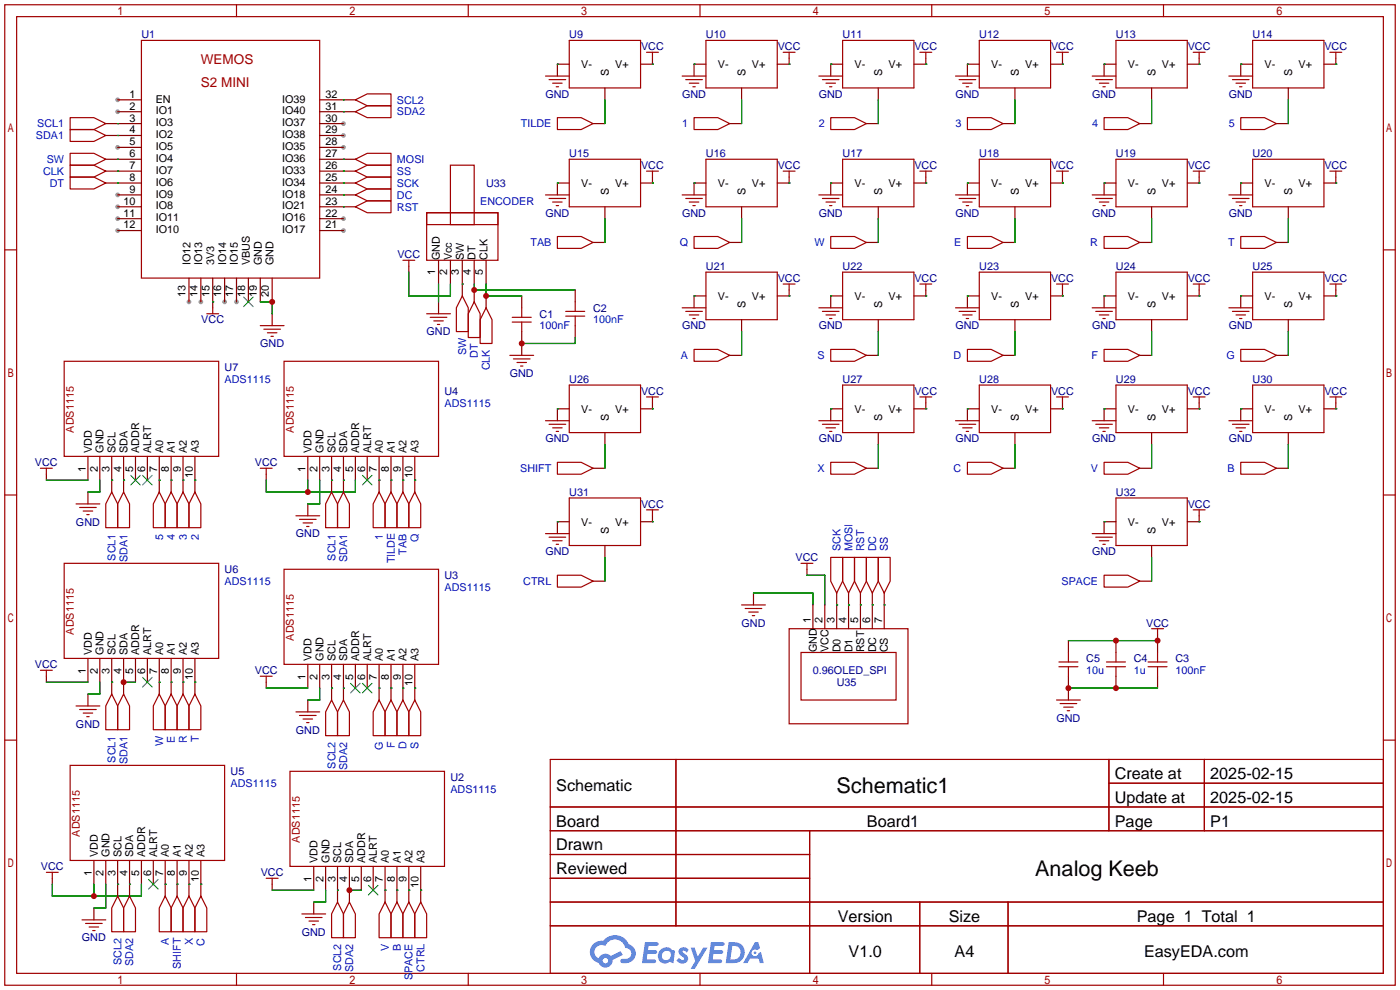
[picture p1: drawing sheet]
<svg xmlns="http://www.w3.org/2000/svg" width="299mm" height="212mm" viewBox="0 0 299 212" stroke-linecap="round" stroke-linejoin="round" font-family="sans-serif">
<g fill="#999">
<circle cx="25.1" cy="21.3" r=".51"/>
<circle cx="25.1" cy="23.9" r=".51"/>
<circle cx="25.1" cy="31.5" r=".51"/>
<circle cx="25.1" cy="41.7" r=".51"/>
<circle cx="25.1" cy="44.2" r=".51"/>
<circle cx="25.1" cy="46.7" r=".51"/>
<circle cx="25.1" cy="49.3" r=".51"/>
<circle cx="40.4" cy="64.5" r=".51"/>
<circle cx="42.9" cy="64.5" r=".51"/>
<circle cx="48" cy="64.5" r=".51"/>
<circle cx="50.5" cy="64.5" r=".51"/>
<circle cx="73.4" cy="49.3" r=".51"/>
<circle cx="73.4" cy="46.7" r=".51"/>
<circle cx="73.4" cy="31.5" r=".51"/>
<circle cx="73.4" cy="29" r=".51"/>
<circle cx="73.4" cy="26.4" r=".51"/>
</g>
<g fill="none" stroke="#a10000" stroke-width=".25">
<path d="M1 1h297.2v209.6h-297.2zM3.6 3.6h292.1v204.4h-292.1zM50.5 1v2.6M100.1 1v2.6M149.6 1v2.6M199.1 1v2.6M248.7 1v2.6M1 53.4h2.6M295.7 53.4h2.5M1 105.8h2.6M295.7 105.8h2.5M1 158.2h2.6"/>
<path d="M295.7 158.2h2.5M117.6 162.3h178.1v45.7h-178.1zM117.6 172.5h178.1M117.6 177.5h178.1M144.5 162.3v35.6M173 177.5v30.5M237 162.3v15.2M237 167.4h58.7M257.4 162.3v15.2M117.6 182.6h55.4M117.6 192.8h178.1M117.6 187.7h55.4"/>
<path d="M117.6 197.9h178.1M196.6 192.8v15.2M215.4 192.8v15.2M50.5 208v2.6M100.1 208v2.6M149.6 208v2.6M199.1 208v2.6M248.7 208v2.6"/>
</g>
<g fill="#5487ff">
<path d="M145.3 202.7a1.3 1.3 0 0 1 1.9 .3l-.4 .6a.54 .54 0 0 0-.9-.2l.1 .2a1.34 1.34 0 0 1 .9 1.8 1.47 1.47 0 0 1-2.3-.1l.5-.6 .8 .5a.31 .31 0 0 0 .4-.3 .31 .31 0 0 0-.3-.4 1.12 1.12 0 0 1-.7-1.8z"/>
<path d="M147.6 202.5h.9l.6 2 1.2-2h.9l-2.7 4.6h-.9l1-1.7z"/>
<path d="M137.8 201.4h1.7a1.31 1.31 0 0 1 1.2 .2 .4 .4 0 0 1-.3 .5l-1.8 .1-.1 .9h1.6a.4 .4 0 0 1 .4 .4 .4 .4 0 0 1-.5 .4h-1.6l-.2 1.2h1.4a.46 .46 0 0 1 .5 0 .46 .46 0 0 1 .1 .5l-.4 .2h-2.6z"/>
<path d="M151.9 201.4h1.7a1.32 1.32 0 0 1 1.2 .2 .39 .39 0 0 1-.3 .5l-1.8 .1-.1 .9h1.6a.4 .4 0 0 1 .4 .4 .4 .4 0 0 1-.4 .4h-1.7l-.2 1.2h1.4a.46 .46 0 0 1 .5 0 .46 .46 0 0 1 .1 .5l-.4 .2h-2.6z"/>
<path d="M161.3 201.4h.8l.3 1.3-.6 .4a.75 .75 0 0 0-1.1 .3 .75 .75 0 0 0 .5 1 .75 .75 0 0 0 .9-.7l.5-.2 .6 2.3h-.8l-.3-.9h-1.8l-.5 .9h-1z"/>
<path d="M155.7 201.4l-.6 4.4h1.5a2.27 2.27 0 0 0 2.6-2.2 2.27 2.27 0 0 0-2.7-2.2zM156.5 202.1a1.5 1.5 0 0 1 1.8 1.6 1.5 1.5 0 0 1-1.9 1.4h-.3z"/>
<path d="M141.2 203a1.6 1.6 0 0 0-.3 2.3 1.6 1.6 0 0 0 2.3 .2l.7 .3 .3-2.4-.1-.3-.5-.1a1.58 1.58 0 0 0-2.4 0zM141.8 203.5a.98 .98 0 0 1 1.6 .4 .98 .98 0 0 1-1.1 1.3 .94 .94 0 0 1-.9-.7 .94 .94 0 0 1 .4-1z"/>
<path d="M126.8 201.8a2.37 2.37 0 0 0 1.1 4 1.54 1.54 0 0 0 1.8 1 1.54 1.54 0 0 0 1.2-1.6l2.2-1.1-.5-.8-2 1a1.57 1.57 0 0 0-2.7 .5 1.5 1.5 0 0 1-.7-2.1 1.5 1.5 0 0 1 2.2-.5 2.23 2.23 0 0 1 2.3-1.4 2.23 2.23 0 0 1 2 1.8 1.16 1.16 0 0 1 1.2 1.1 1.16 1.16 0 0 1-1.1 1.2h-.7a.47 .47 0 0 0-.5 .4 .47 .47 0 0 0 .4 .5 2.17 2.17 0 0 0 2.5-.9 2.17 2.17 0 0 0-.3-2.7l-.8-.4a3.2 3.2 0 0 0-5.5-.7l-1.1 .1zM128.8 205.3a.6 .6 0 0 1 1.2 0 .6 .6 0 0 1-1.2 0z"/>
<circle cx="161.4" cy="203.6" r=".28"/>
</g>
<g fill="none" stroke="#a10000" stroke-width=".25">
<path d="M30.2 8.6h38.1v50.8h-38.1zM116.6 16.3h5.1M117.3 17h3.6M118.1 17.8h2M118.9 18.5h.5M121.7 8.6h15.2v10.2h-15.2zM138.2 11.2h2.5M139.4 11.2v1.2M145.8 16.3h5.1M146.6 17h3.5M147.3 17.8h2.1M148.1 18.5h.5"/>
<path d="M150.9 8.6h15.2v10.2h-15.2zM167.4 11.2h2.5M168.7 11.2v1.2M175 16.3h5.1M175.8 17h3.5M176.5 17.8h2.1M177.3 18.5h.5M180.1 8.6h15.2v10.2h-15.2zM196.6 11.2h2.5M197.9 11.2v1.2M204.2 16.3h5.1M205 17h3.5"/>
<path d="M205.7 17.8h2.1M206.5 18.5h.5M209.3 8.6h15.2v10.2h-15.2zM225.8 11.2h2.5M227.1 11.2v1.2M233.4 16.3h5.1M234.2 17h3.5M234.9 17.8h2.1M235.7 18.5h.5M238.5 8.6h15.2v10.2h-15.2zM255 11.2h2.6M256.3 11.2v1.2"/>
<path d="M262.6 16.3h5.1M263.4 17h3.6M264.2 17.8h2M264.9 18.5h.5M267.7 8.6h15.3v10.2h-15.3zM284.2 11.2h2.6M285.5 11.2v1.2M15 27.7h5.1l2.5 1.3-2.5 1.2h-5.1zM15 25.1h5.1l2.5 1.3-2.5 1.3h-5.1zM15 37.8h5.1l2.5 1.3-2.5 1.3h-5.1zM15 35.3h5.1l2.5 1.3-2.5 1.2h-5.1zM15 32.8h5.1l2.5 1.2-2.5 1.3h-5.1z"/>
<path d="M75.9 23.9l2.6-1.3h5.1v2.5h-5.1zM75.9 21.3l2.6-1.2h5.1v2.5h-5.1zM75.9 39.1l2.6-1.3h5.1v2.6h-5.1zM75.9 36.6l2.6-1.3h5.1v2.5h-5.1zM75.9 34l2.6-1.2h5.1v2.5h-5.1zM96.3 35.3h5v12.7h-5zM119.1 25.1h5.1l2.5 1.3-2.5 1.3h-5.1zM121.7 34h15.2v10.2h-15.2zM138.2 36.6h2.5M139.4 36.6v1.2M148.3 25.1h5.1l2.6 1.3-2.6 1.3h-5.1zM150.9 34h15.2v10.2h-15.2z"/>
<path d="M167.4 36.6h2.5M168.7 36.6v1.2M177.5 25.1h5.1l2.6 1.3-2.6 1.3h-5.1zM180.1 34h15.2v10.2h-15.2zM196.6 36.6h2.5M197.9 36.6v1.2M206.8 25.1h5l2.6 1.3-2.6 1.3h-5zM209.3 34h15.2v10.2h-15.2zM225.8 36.6h2.5M227.1 36.6v1.2M236 25.1h5l2.6 1.3-2.6 1.3h-5zM238.5 34h15.2v10.2h-15.2z"/>
<path d="M255 36.6h2.6M256.3 36.6v1.2M265.2 25.1h5.1l2.5 1.3-2.5 1.3h-5.1zM267.7 34h15.3v10.2h-15.3zM284.2 36.6h2.6M285.5 36.6v1.2M75.9 44.2l2.6-1.3h5.1v2.6h-5.1zM75.9 41.7l2.6-1.3h5.1v2.5h-5.1zM86.1 55.6h2.5M87.4 55.6v1.3M91.2 45.5h15.2v10.1h-15.2zM91.2 45.5h15.2v2.5h-15.2z"/>
<path d="M116.6 41.7h5.1M117.3 42.4h3.6M118.1 43.2h2M118.9 43.9h.5M119.1 50.5h5.1l2.5 1.3-2.5 1.3h-5.1zM145.8 41.7h5.1M146.6 42.4h3.5M147.3 43.2h2.1M148.1 43.9h.5M148.3 50.5h5.1l2.6 1.3-2.6 1.3h-5.1zM150.9 58.2h15.2v10.1h-15.2zM175 41.7h5.1"/>
<path d="M175.8 42.4h3.5M176.5 43.2h2.1M177.3 43.9h.5M177.5 50.5h5.1l2.6 1.3-2.6 1.3h-5.1zM180.1 58.2h15.2v10.1h-15.2zM204.2 41.7h5.1M205 42.4h3.5M205.7 43.2h2.1M206.5 43.9h.5M206.8 50.5h5l2.6 1.3-2.6 1.3h-5zM209.3 58.2h15.2v10.1h-15.2zM233.4 41.7h5.1"/>
<path d="M234.2 42.4h3.5M234.9 43.2h2.1M235.7 43.9h.5M236 50.5h5l2.6 1.3-2.6 1.3h-5zM238.5 58.2h15.2v10.1h-15.2zM262.6 41.7h5.1M263.4 42.4h3.6M264.2 43.2h2M264.9 43.9h.5M265.2 50.5h5.1l2.5 1.3-2.5 1.3h-5.1zM267.7 58.2h15.3v10.1h-15.3zM13.7 77.2h33v20.3h-33z"/>
<path d="M44.2 67.1h2.5M45.5 65.8v1.3M55.6 69.6h5.1M56.4 70.4h3.5M57.1 71.1h2.1M57.9 71.9h.5M60.7 77.2h33v20.3h-33zM91.2 67.1h5.1M91.9 67.8h3.6M92.7 68.6h2M93.5 69.3h.5M98.8 63.2l1.3 2.6v5.1h-2.6v-5.1z"/>
<path d="M101.3 64.5l1.3 2.6v5h-2.5v-5zM103.9 65.8l1.3 2.5v5.1h-2.6v-5.1zM109 75.9h5M109.5 67.8h4M109.5 68.8h4M109.7 76.7h3.6M110.5 77.5h2M111.3 78.2h.5M111.5 65.8v2M111.5 68.8v2.1M120.9 66.5h4.1M120.9 67.6h4.1"/>
<path d="M122.9 64.5v2M122.9 67.6v2M145.8 65.8h5.1M146.6 66.5h3.5M147.3 67.3h2.1M148.1 68.1h.5M148.3 74.7h5.1l2.6 1.2-2.6 1.3h-5.1zM167.4 60.7h2.5M168.7 60.7v1.3M175 65.8h5.1M175.8 66.5h3.5M176.5 67.3h2.1"/>
<path d="M177.3 68.1h.5M177.5 74.7h5.1l2.6 1.2-2.6 1.3h-5.1zM196.6 60.7h2.5M197.9 60.7v1.3M204.2 65.8h5.1M205 66.5h3.5M205.7 67.3h2.1M206.5 68.1h.5M206.8 74.7h5l2.6 1.2-2.6 1.3h-5zM225.8 60.7h2.5M227.1 60.7v1.3M233.4 65.8h5.1"/>
<path d="M234.2 66.5h3.5M234.9 67.3h2.1M235.7 68.1h.5M236 74.7h5l2.6 1.2-2.6 1.3h-5zM255 60.7h2.6M256.3 60.7v1.3M262.6 65.8h5.1M263.4 66.5h3.6M264.2 67.3h2M264.9 68.1h.5M265.2 74.7h5.1l2.5 1.2-2.5 1.3h-5.1zM284.2 60.7h2.6"/>
<path d="M285.5 60.7v1.3M116.6 89.9h5.1M117.3 90.7h3.6M118.1 91.4h2M118.9 92.2h.5M119.1 98.8h5.1l2.5 1.3-2.5 1.2h-5.1zM121.7 82.3h15.2v10.2h-15.2zM138.2 84.8h2.5M139.4 84.8v1.3M175 89.9h5.1M175.8 90.7h3.5M176.5 91.4h2.1"/>
<path d="M177.3 92.2h.5M177.5 98.8h5.1l2.6 1.3-2.6 1.2h-5.1zM180.1 82.3h15.2v10.2h-15.2zM196.6 84.8h2.5M197.9 84.8v1.3M204.2 89.9h5.1M205 90.7h3.5M205.7 91.4h2.1M206.5 92.2h.5M206.8 98.8h5l2.6 1.3-2.6 1.2h-5zM209.3 82.3h15.2v10.2h-15.2zM225.8 84.8h2.5"/>
<path d="M227.1 84.8v1.3M233.4 89.9h5.1M234.2 90.7h3.5M234.9 91.4h2.1M235.7 92.2h.5M236 98.8h5l2.6 1.3-2.6 1.2h-5zM238.5 82.3h15.2v10.2h-15.2zM255 84.8h2.6M256.3 84.8v1.3M262.6 89.9h5.1M263.4 90.7h3.6M264.2 91.4h2"/>
<path d="M264.9 92.2h.5M265.2 98.8h5.1l2.5 1.3-2.5 1.2h-5.1zM267.7 82.3h15.3v10.2h-15.3zM284.2 84.8h2.6M285.5 84.8v1.3M8.6 100.1h2.6M9.9 100.1v1.2M16.3 107.7h5M17 108.5h3.6M17.8 109.2h2M18.5 110h.5M23.9 105.2l1.2 2.5v5.1h-2.5v-5.1z"/>
<path d="M26.4 105.2l1.3 2.5v5.1h-2.6v-5.1zM34 105.2l1.3 2.5v5.1h-2.5v-5.1zM36.6 105.2l1.2 2.5v5.1h-2.5v-5.1zM39.1 105.2l1.3 2.5v5.1h-2.6v-5.1zM41.7 105.2l1.2 2.5v5.1h-2.5v-5.1zM55.6 100.1h2.6M56.9 100.1v1.2M63.2 110.2h5.1M64 111h3.6M64.8 111.8h2M65.5 112.5h.5M70.9 105.2l1.2 2.5v5.1h-2.5v-5.1z"/>
<path d="M73.4 105.2l1.3 2.5v5.1h-2.6v-5.1zM81 105.2l1.3 2.5v5.1h-2.5v-5.1zM83.6 105.2l1.2 2.5v5.1h-2.5v-5.1zM86.1 105.2l1.3 2.5v5.1h-2.6v-5.1zM88.6 105.2l1.3 2.5v5.1h-2.5v-5.1zM116.6 114h5.1M117.3 114.8h3.6M118.1 115.6h2M118.9 116.3h.5M121.7 106.4h15.2v10.2h-15.2zM138.2 109h2.5M139.4 109v1.2"/>
<path d="M177.5 119.1h2.6v5.1l-1.3 2.5-1.3-2.5zM180.1 119.1h2.5v5.1l-1.2 2.5-1.3-2.5zM182.6 119.1h2.6v5.1l-1.3 2.5-1.3-2.5zM185.2 119.1h2.5v5.1l-1.3 2.5-1.2-2.5zM187.7 119.1h2.5v5.1l-1.2 2.5-1.3-2.5zM233.4 114h5.1M234.2 114.8h3.5M234.9 115.6h2.1M235.7 116.3h.5M238.5 106.4h15.2v10.2h-15.2zM255 109h2.6M256.3 109v1.2"/>
<path d="M13.7 120.4h33v20.3h-33zM60.7 121.7h33v20.3h-33zM119.1 122.9h5.1l2.5 1.3-2.5 1.3h-5.1zM158.5 129.3h5.1M159.3 130h3.5M160 130.8h2.1M160.8 131.6h.5M168.7 134.4h25.4v20.3h-25.4zM171.2 139.4h20.3v10.2h-20.3zM171.2 120.4h2.5M172.5 120.4v1.3M228.3 139.4v2.1"/>
<path d="M236 122.9h5l2.6 1.3-2.6 1.3h-5zM238.5 139.4v2.1M246.1 134.4h2.6M247.4 134.4v1.2M247.4 139.4v2.1M8.6 143.3h2.6M9.9 143.3v1.2M16.3 150.9h5M17 151.6h3.6M17.8 152.4h2M18.5 153.2h.5M23.9 148.3l1.2 2.6v5.1h-2.5v-5.1z"/>
<path d="M26.4 148.3l1.3 2.6v5.1h-2.6v-5.1zM34 148.3l1.3 2.6v5.1h-2.5v-5.1zM36.6 148.3l1.2 2.6v5.1h-2.5v-5.1zM39.1 148.3l1.3 2.6v5.1h-2.6v-5.1zM41.7 148.3l1.2 2.6v5.1h-2.5v-5.1zM55.6 144.5h2.6M56.9 144.5v1.3M63.2 152.1h5.1M64 152.9h3.6M64.8 153.7h2M65.5 154.4h.5M70.9 149.6l1.2 2.5v5.1h-2.5v-5.1z"/>
<path d="M73.4 149.6l1.3 2.5v5.1h-2.6v-5.1zM81 149.6l1.3 2.5v5.1h-2.5v-5.1zM83.6 149.6l1.2 2.5v5.1h-2.5v-5.1zM86.1 149.6l1.3 2.5v5.1h-2.6v-5.1zM88.6 149.6l1.3 2.5v5.1h-2.5v-5.1zM225.8 149.6h5.1M226.3 141.5h4.1M226.3 142.5h4.1M226.6 150.4h3.5M227.3 151.1h2.1M228.1 151.9h.5M228.3 142.5v2"/>
<path d="M236.5 141.5h4M236.5 142.5h4M238.5 142.5v2M245.4 141.5h4M245.4 142.5h4M247.4 142.5v2M15 163.6h33v20.3h-33zM62 164.8h33v20.4h-33zM9.9 186.4h2.5M11.2 186.4v1.3M17.5 196.6h5.1M18.3 197.4h3.5"/>
<path d="M19 198.1h2.1M19.8 198.9h.5M25.1 191.5l1.3 2.6v5h-2.5v-5zM27.7 191.5l1.3 2.6v5h-2.6v-5zM35.3 191.5l1.3 2.6v5h-2.6v-5zM37.8 191.5l1.3 2.6v5h-2.5v-5zM40.4 191.5l1.3 2.6v5h-2.6v-5zM42.9 191.5l1.3 2.6v5h-2.5v-5zM56.9 187.7h2.5M58.2 187.7v1.3M64.5 195.3h5.1M65.3 196.1h3.5"/>
<path d="M66 196.9h2.1M66.8 197.6h.5M72.1 192.8l1.3 2.5v5.1h-2.5v-5.1zM74.7 192.8l1.2 2.5v5.1h-2.5v-5.1zM82.3 192.8l1.3 2.5v5.1h-2.6v-5.1zM84.8 192.8l1.3 2.5v5.1h-2.5v-5.1zM87.4 192.8l1.2 2.5v5.1h-2.5v-5.1zM89.9 192.8l1.3 2.5v5.1h-2.6v-5.1z"/>
</g>
<g fill="none" stroke="#870000" stroke-width=".25">
<path d="M121.7 13.7h-2.6v2.6M129.3 18.8v2.5M139.4 12.4v1.3h-2.5M150.9 13.7h-2.6v2.6M158.5 18.8v2.5M168.7 12.4v1.3h-2.6M180.1 13.7h-2.6v2.6M187.7 18.8v2.5M197.9 12.4v1.3h-2.6M209.3 13.7h-2.5v2.6M216.9 18.8v2.5M227.1 12.4v1.3h-2.6"/>
<path d="M238.5 13.7h-2.5v2.6M246.1 18.8v2.5M256.3 12.4v1.3h-2.6M267.7 13.7h-2.5v2.6M275.3 18.8v2.5M285.5 12.4v1.3h-2.5M22.6 26.4h7.6M22.6 29h7.6M22.6 36.6h7.6M22.6 34h7.6M22.6 39.1h7.6M25.1 21.3h5.1"/>
<path d="M25.1 23.9h5.1M25.1 31.5h5.1M68.3 21.3h7.6M68.3 23.9h7.6M68.3 26.4h5.1M68.3 29h5.1M68.3 36.6h7.6M68.3 34h7.6M68.3 31.5h5.1M68.3 39.1h7.6M121.7 39.1h-2.6v2.6M126.7 26.4h2.6"/>
<path d="M139.4 37.8v1.3h-2.5M150.9 39.1h-2.6v2.6M156 26.4h2.5M168.7 37.8v1.3h-2.6M180.1 39.1h-2.6v2.6M185.2 26.4h2.5M197.9 37.8v1.3h-2.6M209.3 39.1h-2.5v2.6M214.4 26.4h2.5M227.1 37.8v1.3h-2.6M238.5 39.1h-2.5v2.6M243.6 26.4h2.5"/>
<path d="M256.3 37.8v1.3h-2.6M267.7 39.1h-2.5v2.6M272.8 26.4h2.5M285.5 37.8v1.3h-2.5M25.1 41.7h5.1M25.1 44.2h5.1M25.1 46.7h5.1M25.1 49.3h5.1M40.4 59.4v5.1M42.9 59.4v5.1M45.5 59.4v6.4M48 59.4v5.1"/>
<path d="M50.5 59.4v5.1M53.1 59.4v5.1M55.6 59.4v5.1M58.2 59.4v5.1M68.3 41.7h7.6M68.3 44.2h7.6M68.3 46.7h5.1M68.3 49.3h5.1M87.4 56.9v1.3M93.7 55.6v5.1M96.3 55.6v5.1M98.8 55.6v7.6"/>
<path d="M101.3 55.6v5.1M103.9 55.6v5.1M126.7 51.8h2.6M129.3 44.2v2.5M156 51.8h2.5M158.5 44.2v2.5M185.2 51.8h2.5M187.7 44.2v2.5M214.4 51.8h2.5M216.9 44.2v2.5M243.6 51.8h2.5M246.1 44.2v2.5"/>
<path d="M272.8 51.8h2.5M275.3 44.2v2.5M58.2 67.1v2.5M93.7 64.5v2.6M101.3 62v2.5M103.9 63.2v2.6M111.5 63.2v2.6M111.5 70.9v5M122.9 62v2.5M122.9 69.6v2.5M150.9 63.2h-2.6v2.6M156 75.9h2.5"/>
<path d="M158.5 68.3v2.6M168.7 62v1.2h-2.6M180.1 63.2h-2.6v2.6M185.2 75.9h2.5M187.7 68.3v2.6M197.9 62v1.2h-2.6M209.3 63.2h-2.5v2.6M214.4 75.9h2.5M216.9 68.3v2.6M227.1 62v1.2h-2.6M238.5 63.2h-2.5v2.6M243.6 75.9h2.5"/>
<path d="M246.1 68.3v2.6M256.3 62v1.2h-2.6M267.7 63.2h-2.5v2.6M272.8 75.9h2.5M275.3 68.3v2.6M285.5 62v1.2h-2.5M18.8 97.5v5.1M21.3 97.5v5.1M23.9 97.5v7.7M26.4 97.5v7.7M29 97.5v5.1M31.5 97.5v5.1"/>
<path d="M34 97.5v7.7M36.6 97.5v7.7M39.1 97.5v7.7M41.7 97.5v7.7M65.8 97.5v5.1M68.3 97.5v5.1M70.9 97.5v7.7M73.4 97.5v7.7M75.9 97.5v5.1M78.5 97.5v5.1M81 97.5v7.7M83.6 97.5v7.7"/>
<path d="M86.1 97.5v7.7M88.6 97.5v7.7M121.7 87.4h-2.6v2.5M129.3 92.5v2.5M139.4 86.1v1.3h-2.5M180.1 87.4h-2.6v2.5M187.7 92.5v2.5M197.9 86.1v1.3h-2.6M209.3 87.4h-2.5v2.5M216.9 92.5v2.5M227.1 86.1v1.3h-2.6M238.5 87.4h-2.5v2.5"/>
<path d="M246.1 92.5v2.5M256.3 86.1v1.3h-2.6M267.7 87.4h-2.5v2.5M275.3 92.5v2.5M285.5 86.1v1.3h-2.5M9.9 101.3v1.3M18.8 105.2v2.5M56.9 101.3v1.3M65.8 107.7v2.5M121.7 111.5h-2.6v2.5M126.7 100.1h2.6M129.3 116.6v2.5"/>
<path d="M139.4 110.2v1.3h-2.5M185.2 100.1h2.5M214.4 100.1h2.5M238.5 111.5h-2.5v2.5M243.6 100.1h2.5M246.1 116.6v2.5M256.3 110.2v1.3h-2.6M272.8 100.1h2.5M126.7 124.2h2.6M161 126.7v2.6M172.5 121.7v1.2M173.7 129.3v5.1"/>
<path d="M176.3 129.3v5.1M178.8 126.7v7.7M181.4 126.7v7.7M183.9 126.7v7.7M186.4 126.7v7.7M189 126.7v7.7M228.3 136.9v2.5M238.5 136.9v2.5M243.6 124.2h2.5M247.4 135.6v3.8M9.9 144.5v1.3M18.8 140.7v5.1"/>
<path d="M18.8 148.3v2.6M21.3 140.7v5.1M23.9 140.7v7.6M26.4 140.7v7.6M29 140.7v5.1M31.5 140.7v5.1M34 140.7v7.6M36.6 140.7v7.6M39.1 140.7v7.6M41.7 140.7v7.6M56.9 145.8v1.3M65.8 142v5.1"/>
<path d="M65.8 149.6v2.5M68.3 142v5.1M70.9 142v7.6M73.4 142v7.6M75.9 142v5.1M78.5 142v5.1M81 142v7.6M83.6 142v7.6M86.1 142v7.6M88.6 142v7.6M228.3 144.5v5.1M238.5 144.5v2.6"/>
<path d="M247.4 144.5v2.6M11.2 187.7v1.3M20.1 183.9v5.1M20.1 194.1v2.5M22.6 183.9v5.1M25.1 183.9v7.6M27.7 183.9v7.6M30.2 183.9v5.1M32.8 183.9v5.1M35.3 183.9v7.6M37.8 183.9v7.6M40.4 183.9v7.6"/>
<path d="M42.9 183.9v7.6M58.2 189v1.2M67.1 185.2v5M67.1 192.8v2.5M69.6 185.2v5M72.1 185.2v7.6M74.7 185.2v7.6M77.2 185.2v5M79.8 185.2v5M82.3 185.2v7.6M84.8 185.2v7.6M87.4 185.2v7.6"/>
<path d="M89.9 185.2v7.6"/>
</g>
<g fill="none" stroke="#3c3" stroke-width=".25">
<path d="M52.1 63.5l2 2M54.1 63.5l-2 2M27.9 101.6l2.1 2M30 101.6l-2.1 2M30.5 101.6l2 2M32.5 101.6l-2 2M77.5 101.6l2 2M79.5 101.6l-2 2M30.5 144.8l2 2M32.5 144.8l-2 2M74.9 146.1l2.1 2M77 146.1l-2.1 2"/>
<path d="M77.5 146.1l2 2M79.5 146.1l-2 2M31.7 188l2.1 2M33.8 188l-2.1 2M78.7 189.2l2.1 2.1M80.8 189.2l-2.1 2.1"/>
</g>
<g fill="none" stroke="#008700" stroke-width=".25">
<path d="M119.1 13.7h.1M139.4 13.7h.1M148.3 13.7h.1M168.7 13.7h.1M177.5 13.7h.1M197.9 13.7h.1M206.8 13.7h.1M227.1 13.7h.1M236 13.7h.1M256.3 13.7h.1M265.2 13.7h.1M285.5 13.7h.1"/>
<path d="M25.1 29h.1M25.1 26.4h.1M25.1 39.1h.1M25.1 36.6h.1M25.1 34h.1M73.4 21.3h.1M73.4 23.9h.1M73.4 39.1h.1M73.4 34h.1M73.4 36.6h.1M119.1 39.1h.1M129.3 21.3v5.1"/>
<path d="M139.4 39.1h.1M148.3 39.1h.1M158.5 21.3v5.1M168.7 39.1h.1M177.5 39.1h.1M187.7 21.3v5.1M197.9 39.1h.1M206.8 39.1h.1M216.9 21.3v5.1M227.1 39.1h.1M236 39.1h.1M246.1 21.3v5.1"/>
<path d="M256.3 39.1h.1M265.2 39.1h.1M275.3 21.3v5.1M285.5 39.1h.1M73.4 44.2h.1M73.4 41.7h.1M87.4 58.2v5h8.9v-2.5M129.3 46.7v5.1M158.5 46.7v5.1M187.7 46.7v5.1M216.9 46.7v5.1M246.1 46.7v5.1"/>
<path d="M275.3 46.7v5.1M45.5 64.5h.1M55.6 64.5h2.6v2.6M93.7 60.7v3.8M98.8 60.7h.1M101.3 60.7v1.3h21.6M103.9 60.7v2.5h7.6M122.9 72.1v1.3h-11.4M148.3 63.2h.1M158.5 70.9v5M168.7 63.2h.1M177.5 63.2h.1"/>
<path d="M187.7 70.9v5M197.9 63.2h.1M206.8 63.2h.1M216.9 70.9v5M227.1 63.2h.1M236 63.2h.1M246.1 70.9v5M256.3 63.2h.1M265.2 63.2h.1M275.3 70.9v5M285.5 63.2h.1M119.1 87.4h.1"/>
<path d="M129.3 95v5.1M139.4 87.4h.1M177.5 87.4h.1M187.7 95v5.1M197.9 87.4h.1M206.8 87.4h.1M216.9 95v5.1M227.1 87.4h.1M236 87.4h.1M246.1 95v5.1M256.3 87.4h.1M265.2 87.4h.1"/>
<path d="M275.3 95v5.1M285.5 87.4h.1M9.9 102.6h8.9M21.3 102.6v2.6h-2.5M23.9 102.6h.1M26.4 102.6h.1M34 102.6h.1M36.6 102.6h.1M39.1 102.6h.1M41.7 102.6h.1M56.9 102.6v2.6h19v-2.6M65.8 102.6v2.6"/>
<path d="M68.3 102.6v5.1h-2.5M70.9 102.6h.1M73.4 102.6h.1M81 102.6h.1M83.6 102.6h.1M86.1 102.6h.1M88.6 102.6h.1M119.1 111.5h.1M129.3 119.1v5.1M139.4 111.5h.1M236 111.5h.1M246.1 119.1v5.1"/>
<path d="M256.3 111.5h.1M161 126.7h12.7v2.6M172.5 122.9h3.8v6.4M178.8 129.3h.1M181.4 129.3h.1M183.9 129.3h.1M186.4 129.3h.1M189 129.3h.1M228.3 136.9h19.1M9.9 145.8h8.9M21.3 145.8v2.5h-2.5M23.9 145.8h.1"/>
<path d="M26.4 145.8h2.6M34 145.8h.1M36.6 145.8h.1M39.1 145.8h.1M41.7 145.8h.1M56.9 147.1h8.9M68.3 147.1v2.5h-2.5M70.9 147.1h.1M73.4 147.1h.1M81 147.1h.1M83.6 147.1h.1M86.1 147.1h.1"/>
<path d="M88.6 147.1h.1M228.3 147.1h19.1M11.2 189v2.5h19v-2.5M20.1 189v2.5M22.6 189v5.1h-2.5M25.1 189h.1M27.7 189h.1M35.3 189h.1M37.8 189h.1M40.4 189h.1M42.9 189h.1M58.2 190.2h8.9"/>
<path d="M69.6 190.2v2.6h-2.5M72.1 190.2h.1M74.7 190.2h2.5M82.3 190.2h.1M84.8 190.2h.1M87.4 190.2h.1M89.9 190.2h.1"/>
</g>
<g fill="#c00">
<circle cx="20.1" cy="191.5" r=".63"/>
<circle cx="65.8" cy="105.2" r=".63"/>
<circle cx="26.4" cy="145.8" r=".63"/>
<circle cx="74.7" cy="190.2" r=".63"/>
<circle cx="58.2" cy="64.5" r=".63"/>
<circle cx="101.3" cy="62" r=".63"/>
<circle cx="103.9" cy="63.2" r=".63"/>
<circle cx="111.5" cy="73.4" r=".63"/>
<circle cx="238.5" cy="136.9" r=".63"/>
<circle cx="247.4" cy="136.9" r=".63"/>
<circle cx="228.3" cy="147.1" r=".63"/>
<circle cx="238.5" cy="147.1" r=".63"/>
</g>
<g font-size="4.6">
<text x="178.8" y="169.4">Schematic1</text>
<text x="221.3" y="187.2">Analog Keeb</text>
</g>
<g font-size="3.5">
<text x="238.3" y="166.5">Create at</text>
<text x="258.7" y="166.5">2025-02-15</text>
<text x="118.9" y="169.1">Schematic</text>
<text x="238.3" y="171.6">Update at</text>
<text x="258.7" y="171.6">2025-02-15</text>
<text x="118.9" y="176.7">Board</text>
<text x="185.3" y="176.7">Board1</text>
<text x="238.3" y="176.7">Page</text>
<text x="258.7" y="176.7">P1</text>
<text x="118.9" y="181.8">Drawn</text>
<text x="118.9" y="186.8">Reviewed</text>
<text x="179.1" y="197">Version</text>
<text x="202.8" y="197">Size</text>
<text x="243" y="197">Page 1 Total 1</text>
<text x="181.4" y="204.6">V1.0</text>
<text x="204" y="204.6">A4</text>
<text x="244.5" y="204.6">EasyEDA.com</text>
</g>
<g font-size="2.9" fill="#a00000">
<text x="42.9" y="13.6">WEMOS</text>
<text x="42.9" y="18.7">S2 MINI</text>
</g>
<g font-size="2.3" fill="#000080">
<text x="30.2" y="8.2">U1</text>
<text x="121.7" y="8.2">U9</text>
<text x="137" y="10.7">VCC</text>
<text x="150.9" y="8.2">U10</text>
<text x="166.2" y="10.7">VCC</text>
<text x="180.1" y="8.2">U11</text>
<text x="195.4" y="10.7">VCC</text>
<text x="209.3" y="8.2">U12</text>
<text x="224.6" y="10.7">VCC</text>
<text x="238.5" y="8.2">U13</text>
<text x="253.8" y="10.7">VCC</text>
<text x="267.7" y="8.2">U14</text>
<text x="283.1" y="10.7">VCC</text>
<text x="116.6" y="20.9">GND</text>
<text x="145.8" y="20.9">GND</text>
<text x="175" y="20.9">GND</text>
<text x="204.2" y="20.9">GND</text>
<text x="233.4" y="20.9">GND</text>
<text x="262.6" y="20.9">GND</text>
<text x="121.7" y="33.6">U15</text>
<text x="150.9" y="33.6">U16</text>
<text x="180.1" y="33.6">U17</text>
<text x="209.3" y="33.6">U18</text>
<text x="238.5" y="33.6">U19</text>
<text x="267.7" y="33.6">U20</text>
<text x="103.9" y="39.9">U33</text>
<text x="137" y="36.1">VCC</text>
<text x="166.2" y="36.1">VCC</text>
<text x="195.4" y="36.1">VCC</text>
<text x="224.6" y="36.1">VCC</text>
<text x="253.8" y="36.1">VCC</text>
<text x="283.1" y="36.1">VCC</text>
<text x="116.6" y="46.3">GND</text>
<text x="145.8" y="46.3">GND</text>
<text x="175" y="46.3">GND</text>
<text x="204.2" y="46.3">GND</text>
<text x="233.4" y="46.3">GND</text>
<text x="262.6" y="46.3">GND</text>
<text x="84.9" y="55.2">VCC</text>
<text x="150.9" y="57.7">U21</text>
<text x="180.1" y="57.7">U22</text>
<text x="209.3" y="57.7">U23</text>
<text x="238.5" y="57.7">U24</text>
<text x="267.7" y="57.7">U25</text>
<text x="166.2" y="60.2">VCC</text>
<text x="195.4" y="60.2">VCC</text>
<text x="224.6" y="60.2">VCC</text>
<text x="253.8" y="60.2">VCC</text>
<text x="283.1" y="60.2">VCC</text>
<text x="43" y="69.1">VCC</text>
<text x="91.2" y="71.7">GND</text>
<text x="115.3" y="67.9">C1</text>
<text x="126.7" y="66.6">C2</text>
<text x="145.8" y="70.4">GND</text>
<text x="175" y="70.4">GND</text>
<text x="204.2" y="70.4">GND</text>
<text x="233.4" y="70.4">GND</text>
<text x="262.6" y="70.4">GND</text>
<text x="55.6" y="74.2">GND</text>
<text x="48" y="79.3">U7</text>
<text x="108.9" y="80.6">GND</text>
<text x="121.7" y="81.8">U26</text>
<text x="180.1" y="81.8">U27</text>
<text x="209.3" y="81.8">U28</text>
<text x="238.5" y="81.8">U29</text>
<text x="267.7" y="81.8">U30</text>
<text x="95" y="84.4">U4</text>
<text x="137" y="84.4">VCC</text>
<text x="195.4" y="84.4">VCC</text>
<text x="224.6" y="84.4">VCC</text>
<text x="253.8" y="84.4">VCC</text>
<text x="283.1" y="84.4">VCC</text>
<text x="116.6" y="94.5">GND</text>
<text x="175" y="94.5">GND</text>
<text x="204.2" y="94.5">GND</text>
<text x="233.4" y="94.5">GND</text>
<text x="262.6" y="94.5">GND</text>
<text x="7.5" y="99.6">VCC</text>
<text x="54.5" y="99.6">VCC</text>
<text x="121.7" y="106">U31</text>
<text x="238.5" y="106">U32</text>
<text x="16.2" y="112.3">GND</text>
<text x="137" y="108.5">VCC</text>
<text x="253.8" y="108.5">VCC</text>
<text x="63.2" y="114.9">GND</text>
<text x="116.6" y="118.7">GND</text>
<text x="170" y="119.9">VCC</text>
<text x="233.4" y="118.7">GND</text>
<text x="48" y="122.5">U6</text>
<text x="95" y="123.7">U3</text>
<text x="158.5" y="133.9">GND</text>
<text x="245" y="133.9">VCC</text>
<text x="7.5" y="142.8">VCC</text>
<text x="232.2" y="141.5">C5</text>
<text x="242.3" y="141.5">C4</text>
<text x="251.2" y="141.5">C3</text>
<text x="54.5" y="144.1">VCC</text>
<text x="173.7" y="144.1">0.96OLED_SPI</text>
<text x="178.8" y="146.6">U35</text>
<text x="16.2" y="155.5">GND</text>
<text x="225.8" y="154.2">GND</text>
<text x="63.2" y="156.8">GND</text>
<text x="49.3" y="165.7">U5</text>
<text x="96.3" y="166.9">U2</text>
<text x="8.7" y="186">VCC</text>
<text x="55.7" y="187.2">VCC</text>
<text x="17.5" y="201.2">GND</text>
<text x="64.5" y="199.9">GND</text>
</g>
<g font-size="2.3">
<text x="124.2" y="14.5">V-</text>
<text x="130.1" y="16.3" transform="rotate(-90 130.1 16.3)">S</text>
<text x="131.5" y="14.5">V+</text>
<text x="153.4" y="14.5">V-</text>
<text x="159.3" y="16.3" transform="rotate(-90 159.3 16.3)">S</text>
<text x="160.7" y="14.5">V+</text>
<text x="182.6" y="14.5">V-</text>
<text x="188.5" y="16.3" transform="rotate(-90 188.5 16.3)">S</text>
<text x="189.9" y="14.5">V+</text>
<text x="211.8" y="14.5">V-</text>
<text x="217.7" y="16.3" transform="rotate(-90 217.7 16.3)">S</text>
<text x="219.1" y="14.5">V+</text>
<text x="241" y="14.5">V-</text>
<text x="246.9" y="16.3" transform="rotate(-90 246.9 16.3)">S</text>
<text x="248.3" y="14.5">V+</text>
<text x="270.3" y="14.5">V-</text>
<text x="276.1" y="16.3" transform="rotate(-90 276.1 16.3)">S</text>
<text x="277.5" y="14.5">V+</text>
<text x="27.7" y="20.9">1</text>
<text x="27.7" y="23.4">2</text>
<text x="33.3" y="21.9">EN</text>
<text x="60.3" y="21.9">IO39</text>
<text x="69.6" y="23.4">31</text>
<text x="69.6" y="20.9">32</text>
<text x="27.7" y="26">3</text>
<text x="27.7" y="28.5">4</text>
<text x="33.3" y="24.4">IO1</text>
<text x="33.3" y="27">IO3</text>
<text x="33.3" y="29.5">IO2</text>
<text x="60.3" y="29.5">IO38</text>
<text x="60.3" y="27">IO37</text>
<text x="60.3" y="24.4">IO40</text>
<text x="69.6" y="28.5">29</text>
<text x="69.6" y="26">30</text>
<text x="27.7" y="33.6">6</text>
<text x="27.7" y="31.1">5</text>
<text x="33.3" y="34.6">IO4</text>
<text x="33.3" y="32.1">IO5</text>
<text x="60.3" y="34.6">IO36</text>
<text x="60.3" y="32.1">IO35</text>
<text x="69.6" y="33.6">27</text>
<text x="69.6" y="31.1">28</text>
<text x="27.7" y="36.1">7</text>
<text x="27.7" y="38.7">8</text>
<text x="27.7" y="41.2">9</text>
<text x="33.3" y="37.1">IO7</text>
<text x="33.3" y="39.7">IO6</text>
<text x="60.3" y="39.7">IO34</text>
<text x="60.3" y="37.1">IO33</text>
<text x="69.6" y="41.2">24</text>
<text x="69.6" y="38.7">25</text>
<text x="69.6" y="36.1">26</text>
<text x="124.2" y="39.9">V-</text>
<text x="130.1" y="41.7" transform="rotate(-90 130.1 41.7)">S</text>
<text x="131.5" y="39.9">V+</text>
<text x="153.4" y="39.9">V-</text>
<text x="159.3" y="41.7" transform="rotate(-90 159.3 41.7)">S</text>
<text x="160.7" y="39.9">V+</text>
<text x="182.6" y="39.9">V-</text>
<text x="188.5" y="41.7" transform="rotate(-90 188.5 41.7)">S</text>
<text x="189.9" y="39.9">V+</text>
<text x="211.8" y="39.9">V-</text>
<text x="217.7" y="41.7" transform="rotate(-90 217.7 41.7)">S</text>
<text x="219.1" y="39.9">V+</text>
<text x="241" y="39.9">V-</text>
<text x="246.9" y="41.7" transform="rotate(-90 246.9 41.7)">S</text>
<text x="248.3" y="39.9">V+</text>
<text x="270.3" y="39.9">V-</text>
<text x="276.1" y="41.7" transform="rotate(-90 276.1 41.7)">S</text>
<text x="277.5" y="39.9">V+</text>
<text x="26.4" y="43.8">10</text>
<text x="26.4" y="46.3">11</text>
<text x="33.3" y="42.2">IO9</text>
<text x="33.3" y="44.8">IO8</text>
<text x="33.3" y="47.3">IO11</text>
<text x="60.3" y="47.3">IO16</text>
<text x="60.3" y="44.8">IO21</text>
<text x="60.3" y="42.2">IO18</text>
<text x="69.6" y="46.3">22</text>
<text x="69.6" y="43.8">23</text>
<text x="26.4" y="48.8">12</text>
<text x="33.3" y="49.8">IO10</text>
<text x="60.3" y="49.8">IO17</text>
<text x="69.6" y="48.8">21</text>
<text x="40.7" y="56.7" transform="rotate(-90 40.7 56.7)">IO12</text>
<text x="43.2" y="56.7" transform="rotate(-90 43.2 56.7)">IO13</text>
<text x="45.8" y="56.7" transform="rotate(-90 45.8 56.7)">3V3</text>
<text x="48.3" y="56.7" transform="rotate(-90 48.3 56.7)">IO14</text>
<text x="50.8" y="56.7" transform="rotate(-90 50.8 56.7)">IO15</text>
<text x="53.4" y="56.7" transform="rotate(-90 53.4 56.7)">VBUS</text>
<text x="55.9" y="56.7" transform="rotate(-90 55.9 56.7)">GND</text>
<text x="58.5" y="56.7" transform="rotate(-90 58.5 56.7)">GND</text>
<text x="93" y="58.7" transform="rotate(-90 93 58.7)">1</text>
<text x="94" y="55.6" transform="rotate(-90 94 55.6)">GND</text>
<text x="95.5" y="58.7" transform="rotate(-90 95.5 58.7)">2</text>
<text x="96.6" y="55.6" transform="rotate(-90 96.6 55.6)">Vcc</text>
<text x="98.1" y="58.7" transform="rotate(-90 98.1 58.7)">3</text>
<text x="99.1" y="55.6" transform="rotate(-90 99.1 55.6)">SW</text>
<text x="100.6" y="58.7" transform="rotate(-90 100.6 58.7)">4</text>
<text x="101.6" y="55.6" transform="rotate(-90 101.6 55.6)">DT</text>
<text x="103.2" y="58.7" transform="rotate(-90 103.2 58.7)">5</text>
<text x="104.2" y="55.6" transform="rotate(-90 104.2 55.6)">CLK</text>
<text x="39.7" y="63.5" transform="rotate(-90 39.7 63.5)">13</text>
<text x="42.2" y="63.5" transform="rotate(-90 42.2 63.5)">14</text>
<text x="44.7" y="63.5" transform="rotate(-90 44.7 63.5)">15</text>
<text x="47.3" y="63.5" transform="rotate(-90 47.3 63.5)">16</text>
<text x="49.8" y="63.5" transform="rotate(-90 49.8 63.5)">17</text>
<text x="52.4" y="63.5" transform="rotate(-90 52.4 63.5)">18</text>
<text x="54.9" y="63.5" transform="rotate(-90 54.9 63.5)">19</text>
<text x="57.4" y="63.5" transform="rotate(-90 57.4 63.5)">20</text>
<text x="153.4" y="64.1">V-</text>
<text x="159.3" y="65.8" transform="rotate(-90 159.3 65.8)">S</text>
<text x="160.7" y="64.1">V+</text>
<text x="182.6" y="64.1">V-</text>
<text x="188.5" y="65.8" transform="rotate(-90 188.5 65.8)">S</text>
<text x="189.9" y="64.1">V+</text>
<text x="211.8" y="64.1">V-</text>
<text x="217.7" y="65.8" transform="rotate(-90 217.7 65.8)">S</text>
<text x="219.1" y="64.1">V+</text>
<text x="241" y="64.1">V-</text>
<text x="246.9" y="65.8" transform="rotate(-90 246.9 65.8)">S</text>
<text x="248.3" y="64.1">V+</text>
<text x="270.3" y="64.1">V-</text>
<text x="276.1" y="65.8" transform="rotate(-90 276.1 65.8)">S</text>
<text x="277.5" y="64.1">V+</text>
<text x="124.2" y="88.2">V-</text>
<text x="130.1" y="89.9" transform="rotate(-90 130.1 89.9)">S</text>
<text x="131.5" y="88.2">V+</text>
<text x="182.6" y="88.2">V-</text>
<text x="188.5" y="89.9" transform="rotate(-90 188.5 89.9)">S</text>
<text x="189.9" y="88.2">V+</text>
<text x="211.8" y="88.2">V-</text>
<text x="217.7" y="89.9" transform="rotate(-90 217.7 89.9)">S</text>
<text x="219.1" y="88.2">V+</text>
<text x="241" y="88.2">V-</text>
<text x="246.9" y="89.9" transform="rotate(-90 246.9 89.9)">S</text>
<text x="248.3" y="88.2">V+</text>
<text x="270.3" y="88.2">V-</text>
<text x="276.1" y="89.9" transform="rotate(-90 276.1 89.9)">S</text>
<text x="277.5" y="88.2">V+</text>
<text x="18.3" y="100.9" transform="rotate(-90 18.3 100.9)">1</text>
<text x="19.6" y="96.8" transform="rotate(-90 19.6 96.8)">VDD</text>
<text x="20.9" y="100.9" transform="rotate(-90 20.9 100.9)">2</text>
<text x="22.1" y="96.8" transform="rotate(-90 22.1 96.8)">GND</text>
<text x="23.4" y="100.9" transform="rotate(-90 23.4 100.9)">3</text>
<text x="24.7" y="96.8" transform="rotate(-90 24.7 96.8)">SCL</text>
<text x="26" y="100.9" transform="rotate(-90 26 100.9)">4</text>
<text x="27.2" y="96.8" transform="rotate(-90 27.2 96.8)">SDA</text>
<text x="28.5" y="100.9" transform="rotate(-90 28.5 100.9)">5</text>
<text x="29.8" y="96.8" transform="rotate(-90 29.8 96.8)">ADDR</text>
<text x="31" y="100.9" transform="rotate(-90 31 100.9)">6</text>
<text x="32.3" y="96.8" transform="rotate(-90 32.3 96.8)">ALRT</text>
<text x="33.6" y="100.9" transform="rotate(-90 33.6 100.9)">7</text>
<text x="34.8" y="96.8" transform="rotate(-90 34.8 96.8)">A0</text>
<text x="36.1" y="100.9" transform="rotate(-90 36.1 100.9)">8</text>
<text x="37.4" y="96.8" transform="rotate(-90 37.4 96.8)">A1</text>
<text x="38.7" y="100.9" transform="rotate(-90 38.7 100.9)">9</text>
<text x="39.9" y="96.8" transform="rotate(-90 39.9 96.8)">A2</text>
<text x="42.5" y="96.8" transform="rotate(-90 42.5 96.8)">A3</text>
<text x="65.3" y="100.9" transform="rotate(-90 65.3 100.9)">1</text>
<text x="66.6" y="96.8" transform="rotate(-90 66.6 96.8)">VDD</text>
<text x="67.9" y="100.9" transform="rotate(-90 67.9 100.9)">2</text>
<text x="69.1" y="96.8" transform="rotate(-90 69.1 96.8)">GND</text>
<text x="70.4" y="100.9" transform="rotate(-90 70.4 100.9)">3</text>
<text x="71.7" y="96.8" transform="rotate(-90 71.7 96.8)">SCL</text>
<text x="72.9" y="100.9" transform="rotate(-90 72.9 100.9)">4</text>
<text x="74.2" y="96.8" transform="rotate(-90 74.2 96.8)">SDA</text>
<text x="75.5" y="100.9" transform="rotate(-90 75.5 100.9)">5</text>
<text x="76.8" y="96.8" transform="rotate(-90 76.8 96.8)">ADDR</text>
<text x="78" y="100.9" transform="rotate(-90 78 100.9)">6</text>
<text x="79.3" y="96.8" transform="rotate(-90 79.3 96.8)">ALRT</text>
<text x="80.6" y="100.9" transform="rotate(-90 80.6 100.9)">7</text>
<text x="81.8" y="96.8" transform="rotate(-90 81.8 96.8)">A0</text>
<text x="83.1" y="100.9" transform="rotate(-90 83.1 100.9)">8</text>
<text x="84.4" y="96.8" transform="rotate(-90 84.4 96.8)">A1</text>
<text x="85.6" y="100.9" transform="rotate(-90 85.6 100.9)">9</text>
<text x="86.9" y="96.8" transform="rotate(-90 86.9 96.8)">A2</text>
<text x="89.5" y="96.8" transform="rotate(-90 89.5 96.8)">A3</text>
<text x="41.2" y="102.1" transform="rotate(-90 41.2 102.1)">10</text>
<text x="88.2" y="102.1" transform="rotate(-90 88.2 102.1)">10</text>
<text x="124.2" y="112.3">V-</text>
<text x="131.5" y="112.3">V+</text>
<text x="241" y="112.3">V-</text>
<text x="248.3" y="112.3">V+</text>
<text x="130.1" y="114" transform="rotate(-90 130.1 114)">S</text>
<text x="246.9" y="114" transform="rotate(-90 246.9 114)">S</text>
<text x="173.3" y="133.1" transform="rotate(-90 173.3 133.1)">1</text>
<text x="175.8" y="133.1" transform="rotate(-90 175.8 133.1)">2</text>
<text x="178.4" y="133.1" transform="rotate(-90 178.4 133.1)">3</text>
<text x="180.9" y="133.1" transform="rotate(-90 180.9 133.1)">4</text>
<text x="183.4" y="133.1" transform="rotate(-90 183.4 133.1)">5</text>
<text x="186" y="133.1" transform="rotate(-90 186 133.1)">6</text>
<text x="188.5" y="133.1" transform="rotate(-90 188.5 133.1)">7</text>
<text x="19.6" y="140" transform="rotate(-90 19.6 140)">VDD</text>
<text x="22.1" y="140" transform="rotate(-90 22.1 140)">GND</text>
<text x="24.7" y="140" transform="rotate(-90 24.7 140)">SCL</text>
<text x="27.2" y="140" transform="rotate(-90 27.2 140)">SDA</text>
<text x="29.8" y="140" transform="rotate(-90 29.8 140)">ADDR</text>
<text x="32.3" y="140" transform="rotate(-90 32.3 140)">ALRT</text>
<text x="34.8" y="140" transform="rotate(-90 34.8 140)">A0</text>
<text x="37.4" y="140" transform="rotate(-90 37.4 140)">A1</text>
<text x="39.9" y="140" transform="rotate(-90 39.9 140)">A2</text>
<text x="42.5" y="140" transform="rotate(-90 42.5 140)">A3</text>
<text x="66.6" y="141.2" transform="rotate(-90 66.6 141.2)">VDD</text>
<text x="69.1" y="141.2" transform="rotate(-90 69.1 141.2)">GND</text>
<text x="71.7" y="141.2" transform="rotate(-90 71.7 141.2)">SCL</text>
<text x="74.2" y="141.2" transform="rotate(-90 74.2 141.2)">SDA</text>
<text x="76.8" y="141.2" transform="rotate(-90 76.8 141.2)">ADDR</text>
<text x="79.3" y="141.2" transform="rotate(-90 79.3 141.2)">ALRT</text>
<text x="81.8" y="141.2" transform="rotate(-90 81.8 141.2)">A0</text>
<text x="84.4" y="141.2" transform="rotate(-90 84.4 141.2)">A1</text>
<text x="86.9" y="141.2" transform="rotate(-90 86.9 141.2)">A2</text>
<text x="89.5" y="141.2" transform="rotate(-90 89.5 141.2)">A3</text>
<text x="174.5" y="139.4" transform="rotate(-90 174.5 139.4)">GND</text>
<text x="177.1" y="139.4" transform="rotate(-90 177.1 139.4)">VCC</text>
<text x="179.6" y="139.4" transform="rotate(-90 179.6 139.4)">D0</text>
<text x="182.2" y="139.4" transform="rotate(-90 182.2 139.4)">D1</text>
<text x="184.7" y="139.4" transform="rotate(-90 184.7 139.4)">RST</text>
<text x="187.2" y="139.4" transform="rotate(-90 187.2 139.4)">DC</text>
<text x="189.8" y="139.4" transform="rotate(-90 189.8 139.4)">CS</text>
<text x="18.3" y="144" transform="rotate(-90 18.3 144)">1</text>
<text x="20.9" y="144" transform="rotate(-90 20.9 144)">2</text>
<text x="23.4" y="144" transform="rotate(-90 23.4 144)">3</text>
<text x="26" y="144" transform="rotate(-90 26 144)">4</text>
<text x="28.5" y="144" transform="rotate(-90 28.5 144)">5</text>
<text x="31" y="144" transform="rotate(-90 31 144)">6</text>
<text x="33.6" y="144" transform="rotate(-90 33.6 144)">7</text>
<text x="36.1" y="144" transform="rotate(-90 36.1 144)">8</text>
<text x="38.7" y="144" transform="rotate(-90 38.7 144)">9</text>
<text x="41.2" y="145.3" transform="rotate(-90 41.2 145.3)">10</text>
<text x="65.3" y="145.3" transform="rotate(-90 65.3 145.3)">1</text>
<text x="67.9" y="145.3" transform="rotate(-90 67.9 145.3)">2</text>
<text x="70.4" y="145.3" transform="rotate(-90 70.4 145.3)">3</text>
<text x="72.9" y="145.3" transform="rotate(-90 72.9 145.3)">4</text>
<text x="75.5" y="145.3" transform="rotate(-90 75.5 145.3)">5</text>
<text x="78" y="145.3" transform="rotate(-90 78 145.3)">6</text>
<text x="80.6" y="145.3" transform="rotate(-90 80.6 145.3)">7</text>
<text x="83.1" y="145.3" transform="rotate(-90 83.1 145.3)">8</text>
<text x="85.6" y="145.3" transform="rotate(-90 85.6 145.3)">9</text>
<text x="88.2" y="146.6" transform="rotate(-90 88.2 146.6)">10</text>
<text x="20.9" y="183.1" transform="rotate(-90 20.9 183.1)">VDD</text>
<text x="23.4" y="183.1" transform="rotate(-90 23.4 183.1)">GND</text>
<text x="26" y="183.1" transform="rotate(-90 26 183.1)">SCL</text>
<text x="28.5" y="183.1" transform="rotate(-90 28.5 183.1)">SDA</text>
<text x="31" y="183.1" transform="rotate(-90 31 183.1)">ADDR</text>
<text x="33.6" y="183.1" transform="rotate(-90 33.6 183.1)">ALRT</text>
<text x="36.1" y="183.1" transform="rotate(-90 36.1 183.1)">A0</text>
<text x="38.7" y="183.1" transform="rotate(-90 38.7 183.1)">A1</text>
<text x="41.2" y="183.1" transform="rotate(-90 41.2 183.1)">A2</text>
<text x="43.7" y="183.1" transform="rotate(-90 43.7 183.1)">A3</text>
<text x="67.9" y="184.4" transform="rotate(-90 67.9 184.4)">VDD</text>
<text x="70.4" y="184.4" transform="rotate(-90 70.4 184.4)">GND</text>
<text x="72.9" y="184.4" transform="rotate(-90 72.9 184.4)">SCL</text>
<text x="75.5" y="184.4" transform="rotate(-90 75.5 184.4)">SDA</text>
<text x="78" y="184.4" transform="rotate(-90 78 184.4)">ADDR</text>
<text x="80.6" y="184.4" transform="rotate(-90 80.6 184.4)">ALRT</text>
<text x="83.1" y="184.4" transform="rotate(-90 83.1 184.4)">A0</text>
<text x="85.6" y="184.4" transform="rotate(-90 85.6 184.4)">A1</text>
<text x="88.2" y="184.4" transform="rotate(-90 88.2 184.4)">A2</text>
<text x="90.7" y="184.4" transform="rotate(-90 90.7 184.4)">A3</text>
<text x="19.6" y="187.2" transform="rotate(-90 19.6 187.2)">1</text>
<text x="22.1" y="187.2" transform="rotate(-90 22.1 187.2)">2</text>
<text x="24.7" y="187.2" transform="rotate(-90 24.7 187.2)">3</text>
<text x="27.2" y="187.2" transform="rotate(-90 27.2 187.2)">4</text>
<text x="29.8" y="187.2" transform="rotate(-90 29.8 187.2)">5</text>
<text x="32.3" y="187.2" transform="rotate(-90 32.3 187.2)">6</text>
<text x="34.8" y="187.2" transform="rotate(-90 34.8 187.2)">7</text>
<text x="37.4" y="187.2" transform="rotate(-90 37.4 187.2)">8</text>
<text x="39.9" y="187.2" transform="rotate(-90 39.9 187.2)">9</text>
<text x="42.5" y="188.5" transform="rotate(-90 42.5 188.5)">10</text>
<text x="66.6" y="188.5" transform="rotate(-90 66.6 188.5)">1</text>
<text x="69.1" y="188.5" transform="rotate(-90 69.1 188.5)">2</text>
<text x="71.7" y="188.5" transform="rotate(-90 71.7 188.5)">3</text>
<text x="74.2" y="188.5" transform="rotate(-90 74.2 188.5)">4</text>
<text x="76.8" y="188.5" transform="rotate(-90 76.8 188.5)">5</text>
<text x="79.3" y="188.5" transform="rotate(-90 79.3 188.5)">6</text>
<text x="81.8" y="188.5" transform="rotate(-90 81.8 188.5)">7</text>
<text x="84.4" y="188.5" transform="rotate(-90 84.4 188.5)">8</text>
<text x="86.9" y="188.5" transform="rotate(-90 86.9 188.5)">9</text>
<text x="89.5" y="189.8" transform="rotate(-90 89.5 189.8)">10</text>
</g>
<g font-size="2.3" fill="#00f">
<text x="84.8" y="22.1">SCL2</text>
<text x="7.7" y="29.8">SDA1</text>
<text x="7.9" y="27.2">SCL1</text>
<text x="84.8" y="24.7">SDA2</text>
<text x="111.3" y="27.2">TILDE</text>
<text x="145.8" y="27.2">1</text>
<text x="175" y="27.2">2</text>
<text x="204.2" y="27.2">3</text>
<text x="233.4" y="27.2">4</text>
<text x="262.6" y="27.2">5</text>
<text x="10" y="34.8">SW</text>
<text x="84.8" y="34.8">MOSI</text>
<text x="9.2" y="37.4">CLK</text>
<text x="10.6" y="39.9">DT</text>
<text x="84.8" y="39.9">SCK</text>
<text x="84.8" y="37.4">SS</text>
<text x="84.8" y="45">RST</text>
<text x="84.8" y="42.5">DC</text>
<text x="102.6" y="43.7">ENCODER</text>
<text x="113.4" y="52.6">TAB</text>
<text x="145.3" y="52.6">Q</text>
<text x="174.1" y="52.6">W</text>
<text x="203.9" y="52.6">E</text>
<text x="233" y="52.6">R</text>
<text x="262.5" y="52.6">T</text>
<text x="115.3" y="70.4">100nF</text>
<text x="126.7" y="69.1">100nF</text>
<text x="99.6" y="75.9" transform="rotate(-90 99.6 75.9)">SW</text>
<text x="102.2" y="76.5" transform="rotate(-90 102.2 76.5)">DT</text>
<text x="145.5" y="76.8">A</text>
<text x="174.7" y="76.8">S</text>
<text x="203.8" y="76.8">D</text>
<text x="233.3" y="76.8">F</text>
<text x="262.1" y="76.8">G</text>
<text x="48" y="81.8">ADS1115</text>
<text x="104.7" y="79.2" transform="rotate(-90 104.7 79.2)">CLK</text>
<text x="95" y="86.9">ADS1115</text>
<text x="111.2" y="100.9">SHIFT</text>
<text x="174.7" y="100.9">X</text>
<text x="203.8" y="100.9">C</text>
<text x="233.2" y="100.9">V</text>
<text x="262.4" y="100.9">B</text>
<text x="24.7" y="119.8" transform="rotate(-90 24.7 119.8)">SCL1</text>
<text x="34.8" y="115.3" transform="rotate(-90 34.8 115.3)">5</text>
<text x="37.4" y="115.3" transform="rotate(-90 37.4 115.3)">4</text>
<text x="39.9" y="115.3" transform="rotate(-90 39.9 115.3)">3</text>
<text x="42.5" y="115.3" transform="rotate(-90 42.5 115.3)">2</text>
<text x="71.7" y="119.8" transform="rotate(-90 71.7 119.8)">SCL1</text>
<text x="81.8" y="115.3" transform="rotate(-90 81.8 115.3)">1</text>
<text x="86.9" y="118.5" transform="rotate(-90 86.9 118.5)">TAB</text>
<text x="89.5" y="115.8" transform="rotate(-90 89.5 115.8)">Q</text>
<text x="179.6" y="117.9" transform="rotate(-90 179.6 117.9)">SCK</text>
<text x="182.2" y="117.9" transform="rotate(-90 182.2 117.9)">MOSI</text>
<text x="184.7" y="117.9" transform="rotate(-90 184.7 117.9)">RST</text>
<text x="187.2" y="117.9" transform="rotate(-90 187.2 117.9)">DC</text>
<text x="189.8" y="117.9" transform="rotate(-90 189.8 117.9)">SS</text>
<text x="27.2" y="120.1" transform="rotate(-90 27.2 120.1)">SDA1</text>
<text x="48" y="125">ADS1115</text>
<text x="74.2" y="120.1" transform="rotate(-90 74.2 120.1)">SDA1</text>
<text x="84.4" y="120.4" transform="rotate(-90 84.4 120.4)">TILDE</text>
<text x="111.8" y="125">CTRL</text>
<text x="226.9" y="125">SPACE</text>
<text x="95" y="126.3">ADS1115</text>
<text x="232.2" y="144.1">10u</text>
<text x="242.3" y="144.1">1u</text>
<text x="251.2" y="144.1">100nF</text>
<text x="34.8" y="159.4" transform="rotate(-90 34.8 159.4)">W</text>
<text x="37.4" y="158.8" transform="rotate(-90 37.4 158.8)">E</text>
<text x="39.9" y="158.9" transform="rotate(-90 39.9 158.9)">R</text>
<text x="42.5" y="158.6" transform="rotate(-90 42.5 158.6)">T</text>
<text x="81.8" y="160.3" transform="rotate(-90 81.8 160.3)">G</text>
<text x="84.4" y="159.9" transform="rotate(-90 84.4 159.9)">F</text>
<text x="86.9" y="160.2" transform="rotate(-90 86.9 160.2)">D</text>
<text x="89.5" y="160" transform="rotate(-90 89.5 160)">S</text>
<text x="24.7" y="163" transform="rotate(-90 24.7 163)">SCL1</text>
<text x="27.2" y="163.3" transform="rotate(-90 27.2 163.3)">SDA1</text>
<text x="71.7" y="164.3" transform="rotate(-90 71.7 164.3)">SCL2</text>
<text x="74.2" y="164.5" transform="rotate(-90 74.2 164.5)">SDA2</text>
<text x="49.3" y="168.2">ADS1115</text>
<text x="96.3" y="169.5">ADS1115</text>
<text x="36.1" y="201.9" transform="rotate(-90 36.1 201.9)">A</text>
<text x="41.2" y="201.9" transform="rotate(-90 41.2 201.9)">X</text>
<text x="43.7" y="202.1" transform="rotate(-90 43.7 202.1)">C</text>
<text x="83.1" y="203.2" transform="rotate(-90 83.1 203.2)">V</text>
<text x="85.6" y="203.2" transform="rotate(-90 85.6 203.2)">B</text>
<text x="26" y="206.2" transform="rotate(-90 26 206.2)">SCL2</text>
<text x="28.5" y="206.4" transform="rotate(-90 28.5 206.4)">SDA2</text>
<text x="38.7" y="207.1" transform="rotate(-90 38.7 207.1)">SHIFT</text>
<text x="72.9" y="207.5" transform="rotate(-90 72.9 207.5)">SCL2</text>
<text x="75.5" y="207.7" transform="rotate(-90 75.5 207.7)">SDA2</text>
<text x="88.2" y="209.5" transform="rotate(-90 88.2 209.5)">SPACE</text>
<text x="90.7" y="207.7" transform="rotate(-90 90.7 207.7)">CTRL</text>
</g>
<g font-size="2.3" fill="#a00000">
<text x="15.8" y="92.5" transform="rotate(-90 15.8 92.5)">ADS1115</text>
<text x="62.8" y="92.5" transform="rotate(-90 62.8 92.5)">ADS1115</text>
<text x="15.8" y="135.6" transform="rotate(-90 15.8 135.6)">ADS1115</text>
<text x="62.8" y="136.9" transform="rotate(-90 62.8 136.9)">ADS1115</text>
<text x="17.1" y="178.8" transform="rotate(-90 17.1 178.8)">ADS1115</text>
<text x="64.1" y="180.1" transform="rotate(-90 64.1 180.1)">ADS1115</text>
</g>
</svg>
